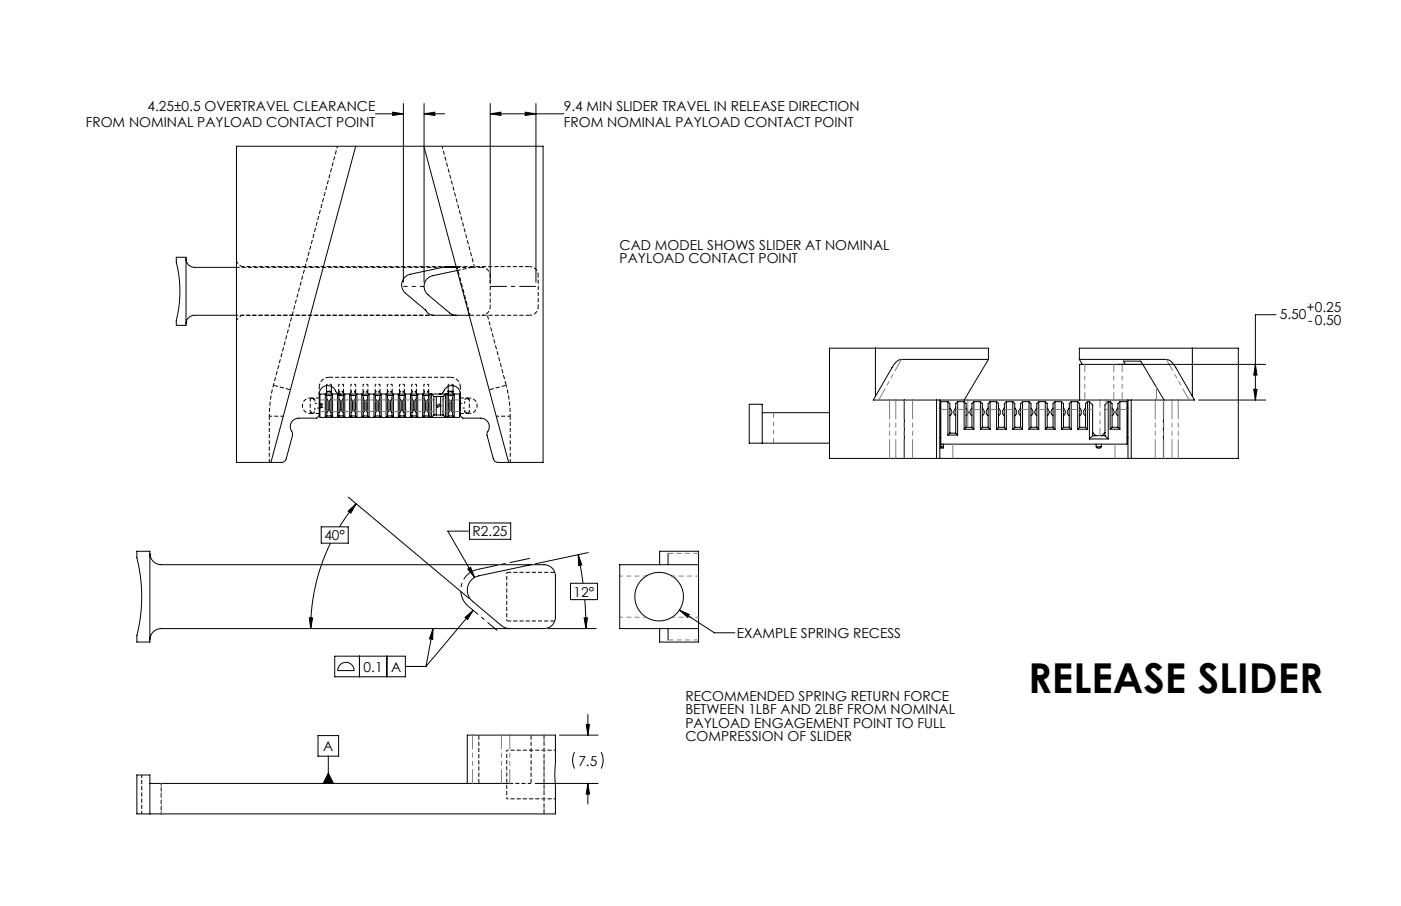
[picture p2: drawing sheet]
<svg xmlns="http://www.w3.org/2000/svg" width="432mm" height="279mm" viewBox="0 0 432 279" stroke-linecap="round" stroke-linejoin="round" font-family="sans-serif">
<g fill="none" stroke="#000" stroke-width=".31" stroke-dasharray="1.3 .6" stroke-dashoffset=".8" stroke-linecap="butt">
<path d="M105.9 118.5h-1.5M113.4 118.5h-1.5M120.9 118.5h-1.5M139.6 118.5h-1.5M105.9 120.8h-1.5M105.9 120.7h-1.5M105.9 120.9h-1.5M113.4 120.8h-1.5M113.4 120.7h-1.5M113.4 120.9h-1.5M120.9 120.8h-1.5M120.9 120.7h-1.5"/>
<path d="M120.9 120.9h-1.5M139.6 120.9h-1.5M139.6 120.8h-1.5M156.2 176.5v15M156.2 231.4v15M171.2 231.4h-15M156.2 246.4h15"/>
</g>
<path d="M140.8 82.2h22.5M150.2 97.2l5.8 21.6M171 176.5h-14.8M156.2 191.5h14.8M147.6 241.6v-14.9M163.7 241.6v-14.9M167.7 251v-24.3" fill="none" stroke="#000" stroke-width=".31" stroke-dasharray="1.3 .6" stroke-dashoffset="-.1" stroke-linecap="butt"/>
<g fill="none" stroke="#000" stroke-width=".31">
<path d="M115.7 35.1h8.6M121 34.6l3.3 .5-3.3 .5zM124.3 31.9v55.2M130.7 35.1l3.3-.5v1zM130.7 31.9v55.2M130.7 35.1h6.4M151.1 35.1l3.3-.5v1zM151.1 35.1h22.7M151.1 31.9v55.2M161.9 34.6l3.3 .5-3.3 .5zM165.2 31.9v55.2M109.6 45.1l-26.1 97.5"/>
<path d="M130.6 45.1l26.2 97.5M54.3 79.3h3v21h-3v-1.5a36.6 36.6 0 0 0 0-18zM57.3 79.8a2.62 2.62 0 0 0 2.7 2.7h12.9M72.9 97.2h-12.9a2.63 2.63 0 0 0-2.7 2.7M136.4 82.5h4.2M140.6 82.2l-3.2 .1-10.9 2.3a3.4 3.4 0 0 0-2.6 2.5 3.4 3.4 0 0 0 1.1 3.4l6.3 5.4a2.63 2.63 0 0 0 2.3 1.3h11M140.9 83.4l-7.5 1.6a3.4 3.4 0 0 0-2.6 2.5 3.4 3.4 0 0 0 1.1 3.4l6.9 5.8 1.7 .5M393.3 97.1h-6.4v26.3M100.6 118.9v2.6M102.1 119.2v2.3M138.1 119.2v2.3M139.6 118.9v2.6"/>
<path d="M269.8 107.4v14.8M304.6 110.8h-26.8a3.8 3.8 0 0 0-2.9 2.6l-5.7 10h9.5M304.6 110.8v-3.4h-48.9v34h23M304.6 110.8l-7.4 12.6M332.7 110.8h26.8a3.8 3.8 0 0 1 2.9 2.6l5.8 10h-9.6M332.7 110.8v-3.4h49v34h-23.1M332.7 110.8l.9 1.6M344.6 112.4h45.5M345.9 112.4h-13.1v11M346.8 112.4l-.6-1h5.4l7.2 12M367.5 107.4v14.8M386.9 112.4l.5 3.3h-1z"/>
<path d="M98.4 124.4h.2M98.4 125.8h.2M98.6 121.5h43.1v7.2h-43.1zM100.6 120.8h1.5M100.6 120.7h1.5M100.7 123.1l.5 .7-.1 2.8-.4 .6M100.7 122h1.4M100.7 128.3h1.4M100.7 122l-.4-.5v7.2l.4-.4M100.7 122v6.3M102.1 122l.4-.5v7.2l-.4-.4M102.1 122v6.3"/>
<path d="M102.1 123.1l-.5 .7v2.8l.5 .6M104.4 121.5h.1M104.5 122l-.5-.5v7.2l.5-.4M104.5 123.1l.4 .7v2.8l-.4 .6M104.5 122h1.3M104.5 128.3h1.3M104.5 122v6.3M104.8 121.5a1.76 1.76 0 0 1-1.6-1.4 2.62 2.62 0 0 0-3-1.1 2.62 2.62 0 0 0-1.8 2.5v6.7l-.8 .8h-5.5a2.83 2.83 0 0 0-2.4 1.7 2.83 2.83 0 0 0 .5 3l-2 7.8a1.5 1.5 0 0 1-1.4 1.1h-13.9v-97.5h94.5v97.5h-13.9a1.5 1.5 0 0 1-1.4-1.1l-2-7.2v-.8a2.75 2.75 0 0 0 .5-2.9 2.75 2.75 0 0 0-2.4-1.6h-5.6l-.7-.8v-6.7a2.68 2.68 0 0 0-2.4-2.6 2.68 2.68 0 0 0-2.9 2.1l-1.2 .5M105.8 122l.5-.5v7.2l-.5-.4M105.8 122v6.3M105.8 123.1l-.4 .7v2.8l.4 .6M108.2 122l-.4-.5v7.2l.4-.4"/>
<path d="M108.2 123.1l.5 .7-.1 2.8-.4 .6M108.2 122h1.4M108.2 128.3h1.4M108.2 122v6.3M109.6 122l.4-.5v7.2l-.4-.4M109.6 122v6.3M109.6 123.1l-.5 .7v2.8l.5 .6M112 122l-.5-.5v7.2l.5-.4M112 123.1l.4 .7v2.8l-.4 .6M112 122h1.3M112 128.3h1.3M112 122v6.3"/>
<path d="M113.3 122l.5-.5v7.2l-.5-.4M113.3 122v6.3M113.3 123.1l-.4 .7v2.8l.4 .6M115.7 122l-.4-.5v7.2l.4-.4M115.7 123.1l.5 .7-.1 2.8-.4 .6M115.7 122h1.4M115.7 128.3h1.4M115.7 122v6.3M117.1 122l.4-.5v7.2l-.4-.4M117.1 122v6.3M117.1 123.1l-.5 .7v2.8l.5 .6M119.5 122l-.5-.5v7.2l.5-.4"/>
<path d="M119.5 123.1l.4 .7v2.8l-.4 .6M119.5 122h1.3M119.5 128.3h1.3M119.5 122v6.3M120.8 122l.5-.5v7.2l-.5-.4M120.8 122v6.3M120.8 123.1l-.4 .7v2.8l.4 .6M123.2 122l-.4-.5v7.2l.4-.4M123.2 123.1l.5 .7-.1 2.8-.4 .6M123.2 122h1.4M123.2 128.3h1.4M123.2 122v6.3"/>
<path d="M124.6 122l.4-.5v7.2l-.4-.4M124.6 122v6.3M124.6 123.1l-.5 .7v2.8l.5 .6M127 122l-.5-.5v7.2l.5-.4M127 123.1l.4 .7v2.8l-.4 .6M127 122h1.3M127 128.3h1.3M127 122v6.3M128.3 122l.5-.5v7.2l-.5-.4M128.3 122v6.3M128.3 123.1l-.4 .7v2.8l.4 .6M130.7 122l-.4-.5v7.2l.4-.4"/>
<path d="M130.7 123.1l.5 .7-.1 2.8-.4 .6M130.7 122h1.4M130.7 128.3h1.4M130.7 122v6.3M132.1 122l.4-.5v7.2l-.4-.4M132.1 122v6.3M132.1 123.1l-.5 .7v2.8l.5 .6M133.7 122.3l-.7-.8v7.2l.7-.7M133.7 122.3h2.9M133.7 128h2.9M133.7 122.3v5.7M134.5 122.3v5.7"/>
<path d="M135.8 122.3v5.7M136.6 122.3l.7-.8v7.2l-.7-.7M136.6 122.3v5.7M138.1 120.8h1.5M138.1 120.7h1.5M138.2 122l-.4-.5v7.2l.4-.4M138.2 123.1l.5 .7-.1 2.8-.4 .6M138.2 122h1.4M138.2 128.3h1.4M138.2 122v6.3M139.6 122l.4-.5v7.2l-.4-.4M139.6 122v6.3"/>
<path d="M139.6 123.1l-.5 .7v2.8l.5 .6M141.7 124.4h.2M141.7 125.8h.2M230.9 124.7h4v12h-4zM234.9 127.3h20.8M234.9 136.7h20.8M278.7 123.4h.1M278.7 123.4h11M278.7 123.4v18M288.7 123.4v18M289.7 123.4h58M289.7 123.4v18"/>
<path d="M289.7 125.9h.3M289.7 135h.3M290 137.8h.8M290 137.8v.4h.8v-.4M290.8 137v.8M292.2 123.9v10.3M292.2 123.9a1.44 1.44 0 0 1 .6 1.7v8M292.2 123.9h-2.2v13.9M292.2 134.2h3M292.8 125.9a1.43 1.43 0 0 1 0 2.3M292.8 133.6l-.6 .6M292.8 133.6h1.8"/>
<path d="M294.6 125.9a1.43 1.43 0 0 0 0 2.3M294.6 133.6l.6 .6M295.2 123.9a1.44 1.44 0 0 0-.6 1.7v8M295.2 123.9v10.3M295.2 123.9h2M297.2 123.9v8.5M297.2 123.9a1.44 1.44 0 0 1 .6 1.7v6.2M297.2 132.4h3M297.8 125.9a1.43 1.43 0 0 1 0 2.3M297.8 131.8l-.6 .6M297.8 131.8h1.8M299.6 125.9a1.43 1.43 0 0 0 0 2.3"/>
<path d="M299.6 131.8l.6 .6M300.2 123.9a1.44 1.44 0 0 0-.6 1.7v6.2M300.2 123.9v8.5M300.2 123.9h2M302.2 123.9v8.5M302.2 123.9a1.44 1.44 0 0 1 .6 1.7v6.2M302.2 132.4h3M302.8 125.9a1.43 1.43 0 0 1 0 2.3M302.8 131.8l-.6 .6M302.8 131.8h1.8M304.6 125.9a1.43 1.43 0 0 0 0 2.3M304.6 131.8l.6 .6"/>
<path d="M305.2 123.9a1.44 1.44 0 0 0-.6 1.7v6.2M305.2 123.9v8.5M305.2 123.9h2M307.2 123.9v8.5M307.2 123.9a1.44 1.44 0 0 1 .6 1.7v6.2M307.2 132.4h3M307.8 125.9a1.43 1.43 0 0 1 0 2.3M307.8 131.8l-.6 .6M307.8 131.8h1.8M309.6 125.9a1.43 1.43 0 0 0 0 2.3M309.6 131.8l.6 .6M310.2 123.9a1.44 1.44 0 0 0-.6 1.7v6.2"/>
<path d="M310.2 123.9v8.5M310.2 123.9h2M312.2 123.9v8.5M312.2 123.9a1.44 1.44 0 0 1 .6 1.7v6.2M312.2 132.4h3M312.8 125.9a1.43 1.43 0 0 1 0 2.3M312.8 131.8l-.6 .6M312.8 131.8h1.8M314.6 125.9a1.43 1.43 0 0 0 0 2.3M314.6 131.8l.6 .6M315.2 123.9a1.44 1.44 0 0 0-.6 1.7v6.2M315.2 123.9v8.5"/>
<path d="M315.2 123.9h2M317.2 123.9v8.5M317.2 123.9a1.44 1.44 0 0 1 .6 1.7v6.2M317.2 132.4h3M317.8 125.9a1.43 1.43 0 0 1 0 2.3M317.8 131.8l-.6 .6M317.8 131.8h1.8M319.6 125.9a1.43 1.43 0 0 0 0 2.3M319.6 131.8l.6 .6M320.2 123.9a1.44 1.44 0 0 0-.6 1.7v6.2M320.2 123.9v8.5M320.2 123.9h2"/>
<path d="M322.2 123.9v8.5M322.2 123.9a1.44 1.44 0 0 1 .6 1.7v6.2M322.2 132.4h3M322.8 125.9a1.43 1.43 0 0 1 0 2.3M322.8 131.8l-.6 .6M322.8 131.8h1.8M324.6 125.9a1.43 1.43 0 0 0 0 2.3M324.6 131.8l.6 .6M325.2 123.9a1.44 1.44 0 0 0-.6 1.7v6.2M325.2 123.9v8.5M325.2 123.9h2M327.2 123.9v8.5"/>
<path d="M327.2 123.9a1.44 1.44 0 0 1 .6 1.7v6.2M327.2 132.4h3M327.8 125.9a1.43 1.43 0 0 1 0 2.3M327.8 131.8l-.6 .6M327.8 131.8h1.8M329.6 125.9a1.43 1.43 0 0 0 0 2.3M329.6 131.8l.6 .6M330.2 123.9a1.44 1.44 0 0 0-.6 1.7v6.2M330.2 123.9v8.5M330.2 123.9h2M332.2 123.9v8.5M332.2 123.9a1.44 1.44 0 0 1 .6 1.7v6.2"/>
<path d="M332.2 132.4h3M332.8 125.9a1.43 1.43 0 0 1 0 2.3M332.8 131.8l-.6 .6M332.8 131.8h1.8M334.6 125.9a1.43 1.43 0 0 0 0 2.3M334.6 131.8l.6 .6M335.2 123.9a1.44 1.44 0 0 0-.6 1.7v6.2M335.2 123.9h.6M335.2 123.9v8.5M335.8 123.9v11.5M335.8 123.9l1 1v9.5M335.8 135.4h5.8"/>
<path d="M336.8 134.4l-1 1M336.8 133.4l1 1M336.8 134.4h3.8M337.9 137.8h1.6M337.9 137.8l.4 .4h.8l.4-.4M337.9 137v.8M339.5 137v.8M340.6 134.4l1 1M340.6 133.4l-1 1M341.6 123.9l-1 1v9.5M341.6 123.9v11.5M341.6 123.9h.6"/>
<path d="M342.2 123.9v8.5M342.2 123.9a1.44 1.44 0 0 1 .6 1.7v6.2M342.2 132.4h3M342.8 125.9a1.43 1.43 0 0 1 0 2.3M342.8 131.8l-.6 .6M342.8 131.8h1.8M344.6 125.9a1.43 1.43 0 0 0 0 2.3M344.6 131.8l.6 .6M345.2 123.9a1.44 1.44 0 0 0-.6 1.7v6.2M345.2 123.9v8.5M345.2 123.9h2.2v13.1h-57.4M347.4 125.9h.3"/>
<path d="M347.4 135h.3M347.7 123.4h10.9M347.7 123.4v18M348.7 123.4v18M358.6 123.4v18M369.4 123.4h20.7M386.4 120.1h1l-.5 3.3zM107.3 157.6l2.5-2.3-1.7 2.9zM107.3 153.3l37.3 31.3M109.8 155.3l-2.7 3.5-2.5 3.7M278.7 141.4h.1M278.7 141.4h11"/>
<path d="M289.7 141.4h58M347.7 141.4h10.9M42.2 170h4v28h-4v-2a48.7 48.7 0 0 0 0-24zM46.2 170.7a3.5 3.5 0 0 0 3.5 3.5h118a3.5 3.5 0 0 1 3.5 3.5v12.7a3.5 3.5 0 0 1-3.5 3.5h-118a3.5 3.5 0 0 0-3.5 3.5M99 162.5h8.3v5h-8.3zM101.9 167.5a59.9 59.9 0 0 0-6.1 26.4M144.2 175.5l.9-.5 1.2 3.1zM144.4 163.8h-6.4l8.3 14.3M144.7 161.3h12.7v5h-12.7zM163.7 174.2l-16.1 3.4a4.5 4.5 0 0 0-3.5 3.3 4.5 4.5 0 0 0 1.5 4.5l8.9 7.5a4 4 0 0 0 2.6 1M175.8 179.9h8.3v5h-8.3zM178.2 171.1l1.1 3.1-1 .2z"/>
<path d="M178.2 171.1l1.5 8.8M181.3 170.4l-16.4 3.5M203.3 174.2v-4.2h12v4.2M205.9 170.7v3.5M215.3 174.2h-24.3v19.7h24.3M215.3 174.2v19.7M95.3 190.5l1.1 .1-.6 3.3zM133.5 193.9l-.1 3.3-1-.2zM133.5 193.9l-2.2 11.6M143.3 190.4l2.5-2.2-1.7 2.9zM145.8 188.2l-14.5 17.3M169 193.9h14.8"/>
<path d="M180 190.6l1-.1-.4 3.4zM180.2 184.9l.4 9M203.3 193.9v4.1h12v-4.1M205.9 193.9v3.5M209.4 188.1l3.1 1.4-.6 .9zM209.4 188.1l10.8 7h6.3M103.2 202.4h21.7v6.3h-21.7zM104.9 205a2.54 2.54 0 0 1 2.7-.5 2.54 2.54 0 0 1 1.6 2.3h-5.1l.2-1.1zM110.8 202.4v6.3M119.2 202.4v6.3M124.9 205.5h6.4M42.2 239h4v12h-4z"/>
<path d="M98 226.8h6.4v6.4h-6.4zM101.2 238.4l1.6 3.2h-3.2zM101.2 233.2v8.4M172.5 226.7h11.9M177.1 232l-.6 2.3 .1 1.4 .5 1.3M180.7 223.4h1l-.5 3.3zM181.2 220.4v6.3M185.3 232l.6 2.3-.1 1.4-.5 1.3M46.2 241.6h110.9M144 241.6v-14.9h27.2l-.2 12.7 .2 11.6h-125M165 241.6h19.4M181.2 241.6l.5 3.3h-1z"/>
<path d="M181.2 241.6v6.4"/>
<circle cx="203.2" cy="184" r="7.5"/>
</g>
<path d="M140.9 83.4l4.6-.9M98.4 119.4a3 3 0 0 1 3-3M138.9 116.4a3 3 0 0 1 3 3M83 128.4v14.2M95.6 122.7h2.8M98.4 127.5h-2.8M141.9 122.7h2.8M144.7 127.5h-2.8M157.3 128.4v14.2M157.1 241.6h6.6" fill="none" stroke="#000" stroke-width=".31" stroke-dasharray="1.3 .6" stroke-dashoffset=".2" stroke-linecap="butt"/>
<g fill="none" stroke="#000" stroke-width=".31" stroke-dasharray="1.3 .6" stroke-dashoffset=".4" stroke-linecap="butt">
<path d="M74.4 82.2h63.4M87.3 128.4h-4.3M95.9 127.4h.8M96.7 122.9h-.8M105.9 121.5v-.7M108.1 121.5v-.7M109.6 121.5v-.7M111.9 121.5v-.7M113.4 121.5v-.7M115.6 121.5v-.7M117.1 121.5v-.7M119.4 121.5v-.7"/>
<path d="M120.9 121.5v-.7M123.1 121.5v-.7M124.6 121.5v-.7M126.9 121.5v-.7M128.4 121.5v-.7M130.6 121.5v-.7M132.1 121.5v-.7M143.5 127.4h.9M144.4 122.9h-.9M152.9 128.4h4.4M43.7 251v-12"/>
</g>
<g fill="none" stroke="#000" stroke-width=".31" stroke-dasharray="1.3 .6" stroke-dashoffset=".7" stroke-linecap="butt">
<path d="M133.6 97.2h-60.7M102.1 118.5h-1.5M109.6 118.5h-1.5M117.1 118.5h-1.5M124.6 118.5h-1.5M128.4 118.5h-1.5M132.1 118.5h-1.5M95.6 127.5a2.4 2.4 0 0 1-2.4-2.4 2.4 2.4 0 0 1 2.4-2.4M95.6 127.1h1.4M97 123.2h-1.4M97 124.4h1.4M98.4 125.8h-1.4"/>
<path d="M102.1 120.9h-1.5M102.1 120.8h-1.5M109.6 120.8h-1.5M109.6 120.7h-1.5M109.6 120.9h-1.5M117.1 120.8h-1.5M117.1 120.7h-1.5M117.1 120.9h-1.5M124.6 120.8h-1.5M124.6 120.7h-1.5M124.6 120.9h-1.5M128.4 120.8h-1.5"/>
<path d="M128.4 120.7h-1.5M128.4 120.9h-1.5M132.1 120.8h-1.5M132.1 120.7h-1.5M132.1 120.9h-1.5M141.9 124.4h1.3M143.2 125.8h-1.3M143.2 127.1h1.5M144.7 122.7a2.4 2.4 0 0 1 2.4 2.4 2.4 2.4 0 0 1-2.4 2.4M144.7 123.2h-1.5M49.7 251v-9.4"/>
</g>
<path d="M238.4 127.3v9.4M205.9 170.7h9.4M215.3 197.4h-9.4M49.7 241.6v9.4" fill="none" stroke="#808080" stroke-width=".31" stroke-dasharray="6.3 1.3 1.3 1.3 1.3 1.3" stroke-dashoffset="4.8"/>
<path d="M157.1 226.7v14.9M145.6 241.6v-14.9M154.5 241.6v-14.9" fill="none" stroke="#808080" stroke-width=".31" stroke-dasharray="6.3 1.3 1.3 1.3 1.3 1.3" stroke-dashoffset="2.1"/>
<path d="M167.7 251v-24.3" fill="none" stroke="#808080" stroke-width=".31" stroke-dasharray="6.3 1.3 1.3 1.3 1.3 1.3" stroke-dashoffset="3.7"/>
<path d="M199.2 177.7h-8.2M215.3 177.7h-8.2M199.2 190.4h-8.2M215.3 190.4h-8.2" fill="none" stroke="#808080" stroke-width=".31" stroke-dasharray="6.3 1.3 1.3 1.3 1.3 1.3" stroke-dashoffset="5.4"/>
<path d="M104 45.1l-19.7 73.7M151.1 85.1v9.5M84.3 118.8a36.9 36.9 0 0 0-1.3 9.6M156 118.8a36.9 36.9 0 0 1 1.3 9.6M95.6 127.1v-3.9M97 125.8v1.3M97 123.2v1.2M143.2 127.1v-1.3M143.2 124.4v-1.2M144.7 123.2v3.9" fill="none" stroke="#000" stroke-width=".31" stroke-dasharray="1.3 .6" stroke-dashoffset=".6" stroke-linecap="butt"/>
<g fill="none" stroke="#000" stroke-width=".31" stroke-dasharray="1.3 .6" stroke-dashoffset=".5" stroke-linecap="butt">
<path d="M136.3 45.1l9.9 37.1M72.9 80.7l1.5 1.5M74.4 97.2l-1.5 1.5M133.6 97.2h-59.2M140.8 82.2l4 15M148.5 82.5a2.62 2.62 0 0 1 2.6 2.6M151.1 94.6a2.62 2.62 0 0 1-2.6 2.6M163.3 82.2a2.63 2.63 0 0 1 2.6 2.7M165.9 84.9v9.7M165.9 94.6a2.62 2.62 0 0 1-2.6 2.6M98.4 119.4v2.1M98.6 125.1a.3 .3 0 0 1 .3-.3 .3 .3 0 0 1 .3 .3"/>
<path d="M99.2 125.1a.3 .3 0 0 1-.3 .3 .3 .3 0 0 1-.3-.3M99.2 124.6v1M104.4 120.7v-2.2M105.9 120.7v-2.2M108.1 120.7v-2.2M109.6 120.7v-2.2M111.9 120.7v-2.2M113.4 120.7v-2.2M115.6 120.7v-2.2M117.1 120.7v-2.2M119.4 120.7v-2.2M120.9 120.7v-2.2"/>
<path d="M123.1 120.7v-2.2M124.6 120.7v-2.2M126.9 120.7v-2.2M128.4 120.7v-2.2M130.6 120.7v-2.2M132.1 120.7v-2.2M134.8 125.1a.3 .3 0 0 1 .3-.3 .3 .3 0 0 1 .3 .3M135.4 125.1a.3 .3 0 0 1-.3 .3 .3 .3 0 0 1-.3-.3M141.9 121.5v-2.1"/>
</g>
<g fill="none" stroke="#000" stroke-width=".31" stroke-dasharray="1.3 .6" stroke-linecap="butt">
<path d="M140.8 82.2h-.2M144.8 97.2h-.2M163.3 97.2h-18.5M100.6 118.9v-.4M102.1 119.2v-.7M138.1 119.2v-.7M138.9 116.4h-37.5M139.6 118.9v-.4M95.6 123.2l.3-.3M95.9 127.4l-.3-.3M96.7 122.9l.3 .3M97 127.1l-.3 .3"/>
<path d="M98.6 124.6h.6M99.2 125.6h-.6M100.7 123.8h.5M101.2 126.5h-.5M101.6 123.8h.5M102.1 126.5h-.5M104.4 120.8v-.1M104.5 123.8h.4M104.9 126.5h-.4M105.4 123.8h.4M105.8 126.5h-.4M105.9 120.8v-.1"/>
<path d="M108.1 120.8v-.1M108.2 123.8h.5M108.7 126.5h-.5M109.1 123.8h.5M109.6 126.5h-.5M109.6 120.8v-.1M111.9 120.8v-.1M112 123.8h.4M112.4 126.5h-.4M112.9 123.8h.4M113.3 126.5h-.4M113.4 120.8v-.1"/>
<path d="M115.6 120.8v-.1M115.7 123.8h.5M116.2 126.5h-.5M116.6 123.8h.5M117.1 126.5h-.5M117.1 120.8v-.1M119.4 120.8v-.1M119.5 123.8h.4M119.9 126.5h-.4M120.4 123.8h.4M120.8 126.5h-.4M120.9 120.8v-.1"/>
<path d="M123.1 120.8v-.1M123.2 123.8h.5M123.7 126.5h-.5M124.1 123.8h.5M124.6 126.5h-.5M124.6 120.8v-.1M126.9 120.8v-.1M127 123.8h.4M127.4 126.5h-.4M127.9 123.8h.4M128.3 126.5h-.4M128.4 120.8v-.1"/>
<path d="M130.6 120.8v-.1M130.7 123.8h.5M131.2 126.5h-.5M131.6 123.8h.5M132.1 126.5h-.5M132.1 120.8v-.1M133 121.5h-.5M134.8 125.1h-.3M135.4 125.1h.3M138.2 123.8h.5M138.7 126.5h-.5M139.1 123.8h.5"/>
<path d="M139.6 126.5h-.5M143.2 123.2l.3-.3M143.5 127.4l-.3-.3M144.4 122.9l.3 .3M144.7 127.1l-.3 .3"/>
</g>
<path d="M140.6 82.5h4.9M145.5 82.5h3" fill="none" stroke="#000" stroke-width=".31" stroke-dasharray="1.3 .6" stroke-dashoffset=".1" stroke-linecap="butt"/>
<path d="M72.9 82.5h63.5M104.4 121.5v-.7" fill="none" stroke="#000" stroke-width=".31" stroke-dasharray="1.3 .6" stroke-dashoffset=".3" stroke-linecap="butt"/>
<g fill="none" stroke="#000" stroke-width=".31" stroke-dasharray="1.3 .6">
<path d="M98.6 124.6h.1M98.6 125.6h.1M99.2 124.6h.1M99.2 125.6h.1M104 128.7h.1M104.5 128.3h.1M111.5 128.7h.1M112 128.3h.1M119 128.7h.1M119.5 128.3h.1M126.5 128.7h.1M127 128.3h.1"/>
<path d="M130.3 128.7h.1M130.7 128.3h.1M132.1 128.3h.1M132.5 128.7h.1M133 128.7h.1M133.7 128h.1M134.5 125.1h.1M135.7 125.1h.1M136.6 128h.1M136.6 122.3h.1M137.8 128.7h.1M138.2 128.3h.1"/>
<path d="M139.6 128.3h.1M140 128.7h.1"/>
</g>
<path d="M134.5 125.1a.6 .6 0 0 1 .6-.6 .6 .6 0 0 1 .6 .6M135.7 125.1a.6 .6 0 0 1-.6 .6 .6 .6 0 0 1-.6-.6" fill="none" stroke="#000" stroke-width=".31" stroke-dasharray="1.3 .6" stroke-dashoffset=".9" stroke-linecap="butt"/>
<path d="M89.5 120.2l-5.2-1.4M150.8 120.2l5.2-1.4" fill="none" stroke="#000" stroke-width=".31" stroke-dasharray="1.3 .6" stroke-dashoffset="-.2" stroke-linecap="butt"/>
<g fill="none" stroke="#808080" stroke-width=".31" stroke-dasharray="6.3 1.3 1.3 1.3 1.3 1.3">
<path d="M100.3 126.9h.4M100.3 126.9h-1.7M100.3 123.3h-1.7M100.3 123.3h.4M100.7 126.5h.5M101.2 123.8h-.5M101.6 126.5h.5M102.1 123.8h-.5M102.5 126.9h-.4M102.5 123.3h-.4M104 123.3h-1.5M104 126.9h.5"/>
<path d="M104 126.9h-1.5M104 123.3h.5M104.5 126.5h.4M104.9 123.8h-.4M105.4 126.5h.4M105.8 123.8h-.4M106.3 126.9h-.5M106.3 123.3h-.5M107.8 123.3h-1.5M107.8 126.9h.4M107.8 126.9h-1.5M107.8 123.3h.4"/>
<path d="M108.2 126.5h.5M108.7 123.8h-.5M109.1 126.5h.5M109.6 123.8h-.5M110 126.9h-.4M110 123.3h-.4M111.5 123.3h-1.5M111.5 126.9h.5M111.5 126.9h-1.5M111.5 123.3h.5M112 126.5h.4M112.4 123.8h-.4"/>
<path d="M112.9 126.5h.4M113.3 123.8h-.4M113.8 126.9h-.5M113.8 123.3h-.5M115.3 126.9h.4M115.3 123.3h-1.5M115.3 126.9h-1.5M115.3 123.3h.4M115.7 126.5h.5M116.2 123.8h-.5M116.6 126.5h.5M117.1 123.8h-.5"/>
<path d="M117.5 126.9h-.4M117.5 123.3h-.4M119 123.3h-1.5M119 126.9h.5M119 126.9h-1.5M119 123.3h.5M119.5 126.5h.4M119.9 123.8h-.4M120.4 126.5h.4M120.8 123.8h-.4M121.3 126.9h-.5M121.3 123.3h-.5"/>
<path d="M122.8 123.3h-1.5M122.8 126.9h.4M122.8 123.3h.4M122.8 126.9h-1.5M123.2 126.5h.5M123.7 123.8h-.5M124.1 126.5h.5M124.6 123.8h-.5M125 126.9h-.4M125 123.3h-.4M126.5 126.9h.5M126.5 126.9h-1.5"/>
<path d="M126.5 123.3h-1.5M126.5 123.3h.5M127 126.5h.4M127.4 123.8h-.4M127.9 126.5h.4M128.3 123.8h-.4M128.8 126.9h-.5M128.8 123.3h-.5M130.3 123.3h-1.5M130.3 126.9h.4M130.3 126.9h-1.5M130.3 123.3h.4"/>
<path d="M130.7 126.5h.5M131.2 123.8h-.5M131.6 126.5h.5M132.1 123.8h-.5M132.5 126.9h-.4M132.5 123.3h-.4M133 123.3h-.5M133 126.9h.7M133 126.9h-.5M133 123.3h.7M137.3 126.9h-.7M137.3 123.3h-.7"/>
<path d="M137.8 126.9h.4M137.8 123.3h-.5M137.8 126.9h-.5M137.8 123.3h.4M138.2 126.5h.5M138.7 123.8h-.5M139.1 126.5h.5M139.6 123.8h-.5M140 126.9h-.4M140 123.3h-.4M141.7 123.3h-1.7M141.7 126.9h-1.7"/>
<path d="M292.2 126.3h-2.2M292.2 126.3h.6M293.4 127.2h-.6M293.7 137v4.4M294.6 127.2h-.6M295.2 126.3h-.6M296.4 123.4v.5M297.2 126.3h-2M297.2 126.3h.6M298.3 131.8v-4.2M298.3 126.7v-3.3M298.4 127.2h-.6"/>
<path d="M299.6 127.2h-.6M300.2 126.3h-.6M302.2 126.3h-2M302.2 126.3h.6M303.4 127.2h-.6M304.6 127.2h-.6M305.2 126.3h-.6M307.2 126.3h-2M307.2 126.3h.6M308.4 127.2h-.6M309.6 127.2h-.6M310.2 126.3h-.6"/>
<path d="M312.2 126.3h-2M312.2 126.3h.6M313.4 127.2h-.6M314.6 127.2h-.6M315.2 126.3h-.6M317.2 126.3h-2M317.2 126.3h.6M318.4 127.2h-.6M319.6 127.2h-.6M320.2 126.3h-.6M322.2 126.3h-2M322.2 126.3h.6"/>
<path d="M323.4 127.2h-.6M324.6 127.2h-.6M325.2 126.3h-.6M327.2 126.3h-2M327.2 126.3h.6M328.4 127.2h-.6M329.6 127.2h-.6M330.2 126.3h-.6M332.2 126.3h-2M332.2 126.3h.6M333.4 127.2h-.6M334.6 127.2h-.6"/>
<path d="M335.2 126.3h-.6M335.8 126.3h-.6M335.8 126.3h1M340.9 123.4v1.1M341.6 126.3h-1M342.2 126.3h.6M342.2 126.3h-.6M343.4 127.2h-.6M344.6 127.2h-.6M345.2 126.3h-.6M347.4 126.3h-2.2M356.4 123.4v-4"/>
<path d="M343.7 141.4v-4.4"/>
</g>
<path d="M345.9 112.4v11M334.4 123.4v-11M339 134.4v-11M343.3 123.4v-11" fill="none" stroke="#808080" stroke-width=".31" stroke-dasharray="6.3 1.3 1.3 1.3 1.3 1.3" stroke-dashoffset="4"/>
<path d="M276.1 123.4v18M363.1 123.4v18M274.2 141.4v-18M278.7 141.4v-18M281.3 141.4v-18M356.1 141.4v-18M358.6 141.4v-18M361.2 141.4v-18" fill="none" stroke="#808080" stroke-width=".31" stroke-dasharray="6.3 1.3 1.3 1.3 1.3 1.3" stroke-dashoffset=".5"/>
<path d="M277.8 110.8l-7 12.6M359.5 110.8l7 12.6" fill="none" stroke="#808080" stroke-width=".31" stroke-dasharray="6.3 1.3 1.3 1.3 1.3 1.3" stroke-dashoffset="2.3"/>
<path d="M147.2 175.6a6.5 6.5 0 0 0-5 4.8 6.5 6.5 0 0 0 2.1 6.6" fill="none" stroke="#000" stroke-width=".31" stroke-dasharray="15.2 1.3 1.3 1.3" stroke-dashoffset="9.9" stroke-linecap="butt"/>
<path d="M153.3 194.4l-9-7.4" fill="none" stroke="#000" stroke-width=".31" stroke-dasharray="15.2 1.3 1.3 1.3" stroke-dashoffset="11.3" stroke-linecap="butt"/>
<path d="M147.2 175.6l16.1-3.4" fill="none" stroke="#000" stroke-width=".31" stroke-dasharray="15.2 1.3 1.3 1.3" stroke-dashoffset="8.9" stroke-linecap="butt"/>
<path d="M130.7 88.3h-6.4" fill="none" stroke="#000" stroke-width=".31" stroke-dasharray="15.2 1.3 1.3 1.3" stroke-dashoffset="14" stroke-linecap="butt"/>
<path d="M151.1 88.3h14.1" fill="none" stroke="#000" stroke-width=".31" stroke-dasharray="15.2 1.3 1.3 1.3" stroke-dashoffset="10.1" stroke-linecap="butt"/>
<g fill="#000">
<path d="M130.7 35.1l3.3-.5v1zM121 34.6l3.3 .5-3.3 .5zM151.1 35.1l3.3-.5v1zM161.9 34.6l3.3 .5-3.3 .5z"/>
<path d="M180 190.6l1-.1-.4 3.4zM178.2 171.1l1.1 3.1-1 .2zM107.3 157.6l2.5-2.3-1.7 2.9zM95.3 190.5l1.1 .1-.6 3.3zM144.2 175.5l2.1 2.6-1.2-3.1zM143.3 190.4l2.5-2.2-1.7 2.9zM133.5 193.9l-.1 3.3-1-.2zM181.2 241.6l.5 3.3h-1zM180.7 223.4h1l-.5 3.3zM101.2 238.4l1.6 3.2h-3.2zM209.4 188.1l3.1 1.4-.6 .9zM386.9 112.4l.5 3.3h-1zM386.4 120.1h1l-.5 3.3z"/>
</g>
<text font-size="12.7" x="316.9" y="213.7">RELEASE SLIDER</text>
<g font-size="4.2">
<text x="45.4" y="34.2">4.25±0.5 OVERTRAVEL CLEARANCE</text>
<text x="173.8" y="34.2">9.4 MIN SLIDER TRAVEL IN RELEASE DIRECTION</text>
<text x="26.4" y="39.2">FROM NOMINAL PAYLOAD CONTACT POINT</text>
<text x="173.8" y="39.2">FROM NOMINAL PAYLOAD CONTACT POINT</text>
<text x="191" y="77.1">CAD MODEL SHOWS SLIDER AT NOMINAL</text>
<text x="191" y="81.2">PAYLOAD CONTACT POINT</text>
<text x="394.4" y="98.4">5.50</text>
<text x="402.7" y="96.1">+0.25</text>
<text x="403.2" y="100.2">-0.50</text>
<text x="100" y="166.6">40°</text>
<text x="145.7" y="165.4">R2.25</text>
<text x="176.8" y="184">12°</text>
<text x="227.1" y="196.8">EXAMPLE SPRING RECESS</text>
<text x="112.1" y="207.1">0.1</text>
<text x="120.5" y="207.1">A</text>
<text x="211.2" y="216.1">RECOMMENDED SPRING RETURN FORCE</text>
<text x="211.2" y="220.3">BETWEEN 1LBF AND 2LBF FROM NOMINAL</text>
<text x="211.2" y="224.4">PAYLOAD ENGAGEMENT POINT TO FULL</text>
<text x="99.6" y="231.6">A</text>
<text x="211.2" y="228.6">COMPRESSION OF SLIDER</text>
<text x="178.3" y="236.1">7.5</text>
</g>
</svg>
